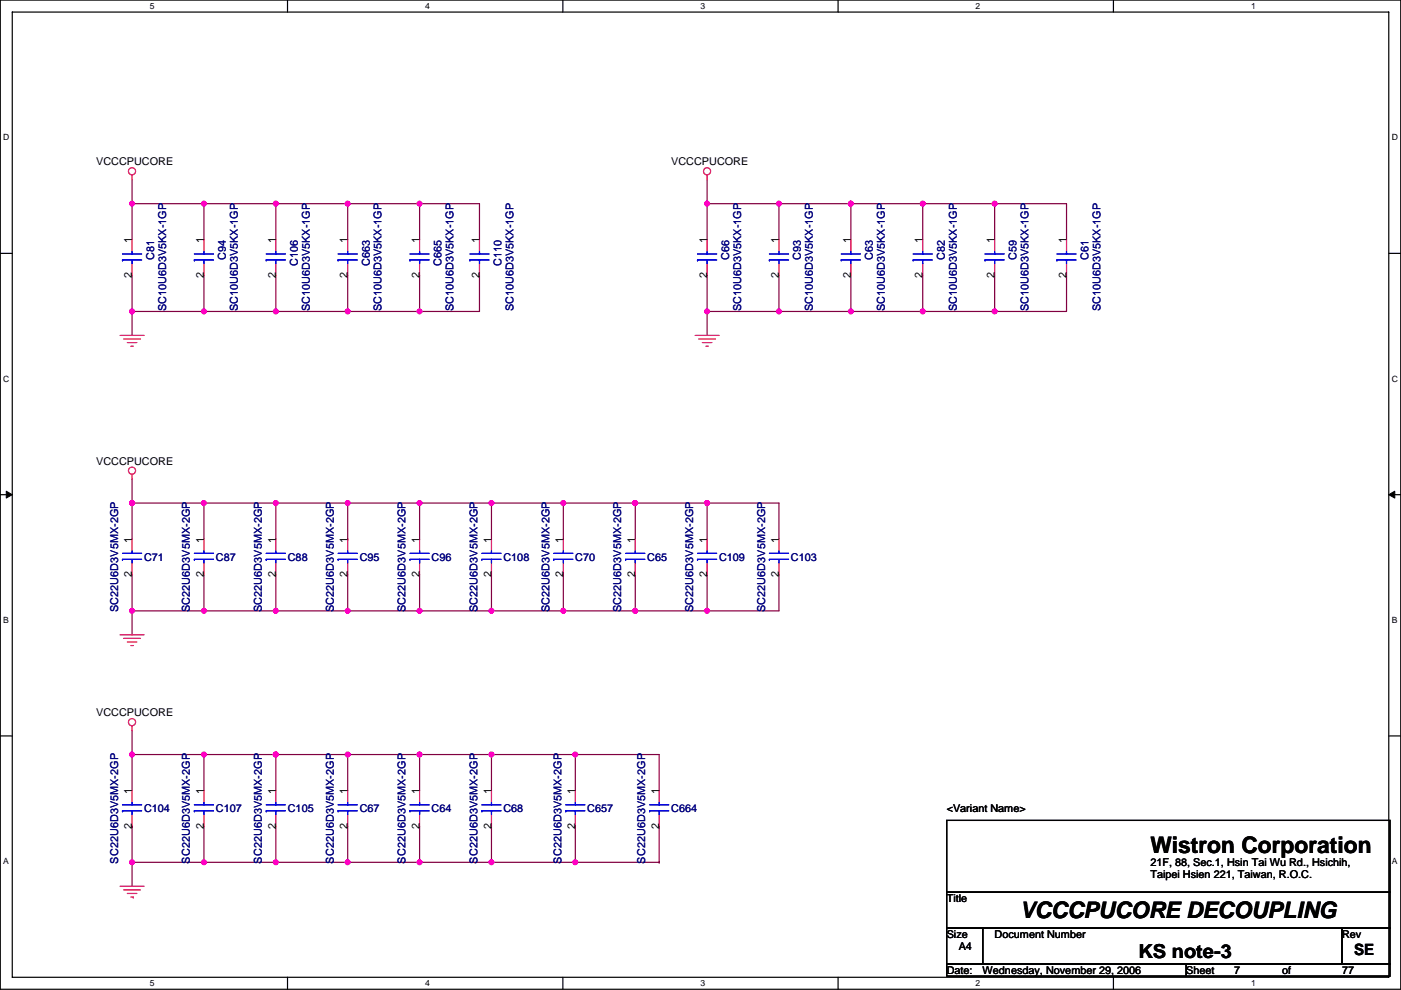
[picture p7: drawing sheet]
<svg xmlns="http://www.w3.org/2000/svg" width="297mm" height="210mm" viewBox="0 0 297 210" stroke-linecap="round" stroke-linejoin="round" font-family="sans-serif">
<path d="M.1 0h296.9v209.8h-296.9zM2.6 2.6h291.8v204.7h-291.8z" fill="none" stroke="#000" stroke-width=".25"/>
<g fill="#fff">
<path d="M31.8 .3h1v2h-1z"/>
<path d="M31.8 207.5h1v2.1h-1z"/>
</g>
<path d="M61 0v2.6M61 207.3v2.5" fill="none" stroke="#000" stroke-width=".25"/>
<g fill="#fff">
<path d="M90.1 .3h1v2h-1z"/>
<path d="M90.1 207.5h1v2.1h-1z"/>
</g>
<path d="M119.3 0v2.6M119.3 207.3v2.5" fill="none" stroke="#000" stroke-width=".25"/>
<g fill="#fff">
<path d="M148.5 .3h1v2h-1z"/>
<path d="M148.5 207.5h1v2.1h-1z"/>
</g>
<path d="M177.7 0v2.6M177.7 207.3v2.5" fill="none" stroke="#000" stroke-width=".25"/>
<g fill="#fff">
<path d="M206.9 .3h1v2h-1z"/>
<path d="M206.9 207.5h1v2.1h-1z"/>
</g>
<path d="M236.1 0v2.6M236.1 207.3v2.5" fill="none" stroke="#000" stroke-width=".25"/>
<g fill="#fff">
<path d="M265.2 .3h1v2h-1z"/>
<path d="M265.2 207.5h1v2.1h-1z"/>
<path d="M.7 28.2h1.3v2h-1.3z"/>
<path d="M295.1 28.2h1.3v2h-1.3z"/>
<path d="M.7 79.3h1.3v2.1h-1.3z"/>
<path d="M295.1 79.3h1.3v2.1h-1.3z"/>
</g>
<path d="M.1 53.7h2.5M294.4 53.7h2.6" fill="none" stroke="#000" stroke-width=".25"/>
<g fill="#fff">
<path d="M.7 130.5h1.2v2h-1.2z"/>
<path d="M295.1 130.5h1.2v2h-1.2z"/>
</g>
<path d="M.1 104.9h2.5M294.4 104.9h2.6" fill="none" stroke="#000" stroke-width=".25"/>
<path d="M1.3 104.2l1.3 .7-1.3 .7zM294.4 104.9l1.3-.7v1.4z" fill="#000" stroke="#000" stroke-width=".21"/>
<g fill="#fff">
<path d="M.7 181.7h1.2v2h-1.2z"/>
<path d="M295.1 181.7h1.2v2h-1.2z"/>
</g>
<path d="M.1 156.1h2.5M294.4 156.1h2.6M200.7 174h94v15.3h-94zM200.7 189.3h94v7.6h-94zM200.7 196.9h7.6v7.6h-7.6zM208.3 196.9h76.2v7.6h-76.2zM284.5 196.9h10.2v7.6h-10.2zM200.7 204.5h50.8v2.5h-50.8zM251.5 204.5h43.2v2.5h-43.2z" fill="none" stroke="#000" stroke-width=".25"/>
<g fill="none" stroke="#800040" stroke-width=".25">
<path d="M28 38.1v5.1M149.9 38.1v5.1M28 43.2h.1M28 43.2h73.7v7.6M28 43.2v7.6M28 58.4v7.7M43.2 43.2h.1M43.2 58.4v7.7M43.2 43.2v7.6M58.5 43.2h.1M58.5 58.4v7.7M58.5 43.2v7.6"/>
<path d="M73.7 58.4v7.7M73.7 43.2v7.6M73.7 43.2h.1M89 43.2v7.6M89 43.2h.1M89 58.4v7.7M101.7 58.4v7.7h-43.2M149.9 43.2v7.6M149.9 43.2h.1M149.9 58.4v7.7M149.9 43.2h15.3M165.2 43.2v7.6"/>
<path d="M165.2 43.2h15.2v7.6M165.2 43.2h.1M165.2 58.4v7.7M180.4 58.4v7.7M180.4 43.2h.1M180.4 43.2h45.7v7.6M195.6 43.2h.1M195.6 58.4v7.7M195.6 43.2v7.6M210.9 43.2h.1M210.9 58.4v7.7M210.9 43.2v7.6"/>
<path d="M226.1 58.4v7.7h-30.5M28 66.1v5M28 66.1h.1M28 66.1h15.2M43.2 66.1h15.3M58.5 66.1h.1M73.7 66.1h.1M89 66.1h.1M149.9 66.1h.1M149.9 66.1v5M149.9 66.1h30.5M165.2 66.1h.1"/>
<path d="M180.4 66.1h15.2M195.6 66.1h.1M210.9 66.1h.1M28 101.6v5.1M28 106.7v7.6M28 106.7h.1M28 106.7h45.7M43.2 106.7h.1M43.2 106.7v7.6M58.5 106.7v7.6M58.5 106.7h.1M73.7 106.7h15.3"/>
<path d="M73.7 114.3h.1M73.7 106.7v7.6M89 106.7v7.6M89 106.7h.1M89 106.7h15.2M104.2 106.7h15.2M104.2 106.7v7.6M119.4 114.3h.1M119.4 106.7h.1M119.4 106.7h30.5M119.4 106.7v7.6M134.7 106.7v7.6"/>
<path d="M134.7 106.7h.1M149.9 106.7h15.3v7.6M149.9 106.7v7.6M28 129.6v5M28 121.9v7.7M28 129.6h.1M28 129.6h15.2M43.2 129.6h15.3M43.2 121.9v7.7M58.5 129.6h.1M58.5 121.9v7.7M58.5 129.6h15.2"/>
<path d="M73.7 121.9v7.7M73.7 129.6h15.3M89 121.9v7.7M89 129.6h.1M89 129.6h15.2M104.2 121.9v7.7M104.2 129.6h15.2M119.4 129.6h.1M119.4 121.9v7.7M134.7 121.9v7.7M134.7 129.6h.1M149.9 129.6h.1"/>
<path d="M149.9 121.9v7.7M165.2 121.9v7.7h-45.8M28 155v5M28 160h.1M28 160h15.2M28 175.3h.1M28 160v7.7M28 175.3v7.6M43.2 160h.1M43.2 175.3v7.6M43.2 160v7.7M43.2 160h30.5"/>
<path d="M58.5 175.3v7.6M58.5 160v7.7M58.5 160h.1M73.7 160h15.3M73.7 175.3v7.6M73.7 160h.1M73.7 160v7.7M89 160h15.2M89 175.3v7.6M89 160h.1M89 160v7.7M104.2 175.3v7.6"/>
<path d="M104.2 160v7.7M104.2 160h17.8M122 160h.1M122 167.7v-7.7h17.8v7.7M122 175.3v7.6h17.8M139.8 175.3v7.6M28 182.9h15.2M28 182.9v5.1M43.2 182.9h.1M43.2 182.9h15.3M58.5 182.9h15.2M73.7 182.9h.1"/>
<path d="M73.7 182.9h48.3M89 182.9h.1M122 182.9h.1M139.8 182.9h.1"/>
</g>
<g fill="#f0f" stroke="#f0f" stroke-width=".25">
<circle cx="43.2" cy="106.7" r=".5"/>
<circle cx="28" cy="43.2" r=".5"/>
<circle cx="210.9" cy="43.2" r=".5"/>
<circle cx="58.5" cy="43.2" r=".5"/>
<circle cx="28" cy="160" r=".5"/>
<circle cx="73.7" cy="129.5" r=".5"/>
<circle cx="58.5" cy="129.5" r=".5"/>
<circle cx="149.9" cy="66" r=".5"/>
<circle cx="58.5" cy="160" r=".5"/>
<circle cx="43.2" cy="160" r=".5"/>
<circle cx="73.7" cy="66" r=".5"/>
<circle cx="149.9" cy="129.5" r=".5"/>
<circle cx="149.9" cy="106.7" r=".5"/>
<circle cx="134.7" cy="106.7" r=".5"/>
<circle cx="195.6" cy="43.2" r=".5"/>
<circle cx="28" cy="182.9" r=".5"/>
<circle cx="180.4" cy="43.2" r=".5"/>
<circle cx="165.1" cy="43.2" r=".5"/>
<circle cx="88.9" cy="66" r=".5"/>
<circle cx="104.2" cy="106.7" r=".5"/>
<circle cx="88.9" cy="106.7" r=".5"/>
<circle cx="119.4" cy="106.7" r=".5"/>
<circle cx="43.2" cy="43.2" r=".5"/>
<circle cx="88.9" cy="43.2" r=".5"/>
<circle cx="58.5" cy="182.9" r=".5"/>
<circle cx="43.2" cy="182.9" r=".5"/>
<circle cx="43.2" cy="129.5" r=".5"/>
<circle cx="28" cy="129.5" r=".5"/>
<circle cx="134.7" cy="129.5" r=".5"/>
<circle cx="119.4" cy="129.5" r=".5"/>
<circle cx="180.4" cy="66" r=".5"/>
<circle cx="165.1" cy="66" r=".5"/>
<circle cx="73.7" cy="106.7" r=".5"/>
<circle cx="210.9" cy="66" r=".5"/>
<circle cx="104.2" cy="129.5" r=".5"/>
<circle cx="88.9" cy="129.5" r=".5"/>
<circle cx="73.7" cy="182.9" r=".5"/>
<circle cx="195.6" cy="66" r=".5"/>
<circle cx="73.7" cy="43.2" r=".5"/>
<circle cx="149.9" cy="43.2" r=".5"/>
<circle cx="88.9" cy="160" r=".5"/>
<circle cx="73.7" cy="160" r=".5"/>
<circle cx="58.5" cy="106.7" r=".5"/>
<circle cx="43.2" cy="66" r=".5"/>
<circle cx="28" cy="66" r=".5"/>
<circle cx="28" cy="106.7" r=".5"/>
<circle cx="58.5" cy="66" r=".5"/>
<circle cx="88.9" cy="182.9" r=".5"/>
<circle cx="104.2" cy="160" r=".5"/>
<circle cx="122" cy="160" r=".5"/>
<circle cx="104.2" cy="182.9" r=".5"/>
<circle cx="122" cy="182.9" r=".5"/>
</g>
<g fill="none" stroke="#f00" stroke-width=".25">
<path d="M28 37.1v1M149.9 37.1v1M28 50.8v2.6M28 55.9v2.5M43.2 50.8v2.6M43.2 55.9v2.5M58.5 50.8v2.6M58.5 55.9v2.5M73.7 50.8v2.6M73.7 55.9v2.5M89 50.8v2.6M89 55.9v2.5"/>
<path d="M101.7 50.8v2.6M101.7 55.9v2.5M149.9 50.8v2.6M149.9 55.9v2.5M165.2 50.8v2.6M165.2 55.9v2.5M180.4 50.8v2.6M180.4 55.9v2.5M195.6 50.8v2.6M195.6 55.9v2.5M210.9 50.8v2.6M210.9 55.9v2.5"/>
<path d="M226.1 50.8v2.6M226.1 55.9v2.5M25.5 71.1h5M26.2 71.9h3.6M27 72.7h2M27.7 73.4h.6M147.4 71.1h5.1M148.1 71.9h3.6M148.9 72.7h2M149.7 73.4h.5M28 100.6v1M28 114.3v2.6"/>
<path d="M28 119.4v2.5M43.2 114.3v2.6M43.2 119.4v2.5M58.5 114.3v2.6M58.5 119.4v2.5M73.7 114.3v2.6M73.7 119.4v2.5M89 114.3v2.6M89 119.4v2.5M104.2 114.3v2.6M104.2 119.4v2.5M119.4 114.3v2.6"/>
<path d="M119.4 119.4v2.5M134.7 114.3v2.6M134.7 119.4v2.5M149.9 114.3v2.6M149.9 119.4v2.5M165.2 114.3v2.6M165.2 119.4v2.5M25.5 134.6h5M26.2 135.4h3.6M27 136.2h2M27.7 136.9h.6M28 153.9v1.1"/>
<path d="M28 167.7v2.5M28 172.7v2.6M43.2 167.7v2.5M43.2 172.7v2.6M58.5 167.7v2.5M58.5 172.7v2.6M73.7 167.7v2.5M73.7 172.7v2.6M89 167.7v2.5M89 172.7v2.6M104.2 167.7v2.5M104.2 172.7v2.6"/>
<path d="M122 167.7v2.5M122 172.7v2.6M139.8 167.7v2.5M139.8 172.7v2.6M25.5 188h5M26.2 188.7h3.6M27 189.5h2M27.7 190.3h.6M28.3 190.3h.1"/>
<circle cx="28" cy="36.3" r=".76"/>
<circle cx="149.9" cy="36.3" r=".76"/>
<circle cx="28" cy="99.8" r=".76"/>
<circle cx="28" cy="153.2" r=".76"/>
</g>
<g fill="none" stroke="#00f" stroke-width=".25">
<path d="M26 53.9h4M26 55.1h.1M26 55.1h4M28 53.4v.5M28 55.1v.8M41.2 53.9h4.1M41.2 55.1h.1M41.2 55.1h4.1M43.2 53.4v.5M43.2 55.1v.8M56.4 53.9h4.1M56.4 55.1h.1"/>
<path d="M56.4 55.1h4.1M58.5 53.4v.5M58.5 55.1v.8M71.7 53.9h4.1M71.7 55.1h.1M71.7 55.1h4.1M73.7 53.4v.5M73.7 55.1v.8M86.9 53.9h4.1M86.9 55.1h.1M86.9 55.1h4.1M89 53.4v.5"/>
<path d="M89 55.1v.8M99.6 53.9h4.1M99.6 55.1h.1M99.6 55.1h4.1M101.7 53.4v.5M101.7 55.1v.8M147.9 53.9h4.1M147.9 55.1h.1M147.9 55.1h4.1M149.9 53.4v.5M149.9 55.1v.8M163.1 53.9h4.1"/>
<path d="M163.1 55.1h.1M163.1 55.1h4.1M165.2 53.4v.5M165.2 55.1v.8M178.4 53.9h4M178.4 55.1h.1M178.4 55.1h4M180.4 53.4v.5M180.4 55.1v.8M193.6 53.9h4.1M193.6 55.1h.1M193.6 55.1h4.1"/>
<path d="M195.6 53.4v.5M195.6 55.1v.8M208.8 53.9h4.1M208.8 55.1h.1M208.8 55.1h4.1M210.9 53.4v.5M210.9 55.1v.8M224.1 53.9h4.1M224.1 55.1h.1M224.1 55.1h4.1M226.1 53.4v.5M226.1 55.1v.8"/>
<path d="M26 117.4h4M26 118.6h.1M26 118.6h4M28 116.9v.5M28 118.6v.8M41.2 117.4h4.1M41.2 118.6h.1M41.2 118.6h4.1M43.2 116.9v.5M43.2 118.6v.8M56.4 117.4h4.1M56.4 118.6h.1"/>
<path d="M56.4 118.6h4.1M58.5 116.9v.5M58.5 118.6v.8M71.7 117.4h4.1M71.7 118.6h.1M71.7 118.6h4.1M73.7 116.9v.5M73.7 118.6v.8M86.9 117.4h4.1M86.9 118.6h.1M86.9 118.6h4.1M89 116.9v.5"/>
<path d="M89 118.6v.8M102.2 117.4h4M102.2 118.6h.1M102.2 118.6h4M104.2 116.9v.5M104.2 118.6v.8M117.4 117.4h4.1M117.4 118.6h.1M117.4 118.6h4.1M119.4 116.9v.5M119.4 118.6v.8M132.6 117.4h4.1"/>
<path d="M132.6 118.6h.1M132.6 118.6h4.1M134.7 116.9v.5M134.7 118.6v.8M147.9 117.4h4.1M147.9 118.6h.1M147.9 118.6h4.1M149.9 116.9v.5M149.9 118.6v.8M163.1 117.4h4.1M163.1 118.6h.1M163.1 118.6h4.1"/>
<path d="M165.2 116.9v.5M165.2 118.6v.8M26 170.7h4M26 172h.1M26 172h4M28 170.2v.5M28 172v.7M41.2 170.7h4.1M41.2 172h.1M41.2 172h4.1M43.2 170.2v.5M43.2 172v.7"/>
<path d="M56.4 170.7h4.1M56.4 172h.1M56.4 172h4.1M58.5 170.2v.5M58.5 172v.7M71.7 170.7h4.1M71.7 172h.1M71.7 172h4.1M73.7 170.2v.5M73.7 172v.7M86.9 170.7h4.1M86.9 172h.1"/>
<path d="M86.9 172h4.1M89 170.2v.5M89 172v.7M102.2 170.7h4M102.2 172h.1M102.2 172h4M104.2 170.2v.5M104.2 172v.7M119.9 170.7h4.1M119.9 172h.1M119.9 172h4.1M122 170.2v.5"/>
<path d="M122 172v.7M137.7 170.7h4.1M137.7 172h.1M137.7 172h4.1M139.8 170.2v.5M139.8 172v.7"/>
</g>
<g font-size="4.8">
<text x="243.9" y="181">Wistron Corporation</text>
<text x="216.2" y="194.7">VCCCPUCORE DECOUPLING</text>
</g>
<text font-size="4.1" x="241.4" y="203.2">KS note-3</text>
<text font-size="3.3" x="287.1" y="202.5">SE</text>
<g font-size="2.3">
<text x="20.4" y="35.1">VCCCPUCORE</text>
<text x="142.3" y="35.1">VCCCPUCORE</text>
<text x="28" y="51.6" transform="rotate(-90 28 51.6)">1</text>
<text x="43.2" y="51.6" transform="rotate(-90 43.2 51.6)">1</text>
<text x="58.5" y="51.6" transform="rotate(-90 58.5 51.6)">1</text>
<text x="73.7" y="51.6" transform="rotate(-90 73.7 51.6)">1</text>
<text x="88.9" y="51.6" transform="rotate(-90 88.9 51.6)">1</text>
<text x="101.6" y="51.6" transform="rotate(-90 101.6 51.6)">1</text>
<text x="149.9" y="51.6" transform="rotate(-90 149.9 51.6)">1</text>
<text x="165.1" y="51.6" transform="rotate(-90 165.1 51.6)">1</text>
<text x="180.4" y="51.6" transform="rotate(-90 180.4 51.6)">1</text>
<text x="195.6" y="51.6" transform="rotate(-90 195.6 51.6)">1</text>
<text x="210.9" y="51.6" transform="rotate(-90 210.9 51.6)">1</text>
<text x="226.1" y="51.6" transform="rotate(-90 226.1 51.6)">1</text>
<text x="28" y="59" transform="rotate(-90 28 59)">2</text>
<text x="43.2" y="59" transform="rotate(-90 43.2 59)">2</text>
<text x="58.5" y="59" transform="rotate(-90 58.5 59)">2</text>
<text x="73.7" y="59" transform="rotate(-90 73.7 59)">2</text>
<text x="88.9" y="59" transform="rotate(-90 88.9 59)">2</text>
<text x="101.6" y="59" transform="rotate(-90 101.6 59)">2</text>
<text x="149.9" y="59" transform="rotate(-90 149.9 59)">2</text>
<text x="165.1" y="59" transform="rotate(-90 165.1 59)">2</text>
<text x="180.4" y="59" transform="rotate(-90 180.4 59)">2</text>
<text x="195.6" y="59" transform="rotate(-90 195.6 59)">2</text>
<text x="210.9" y="59" transform="rotate(-90 210.9 59)">2</text>
<text x="226.1" y="59" transform="rotate(-90 226.1 59)">2</text>
<text x="20.4" y="98.6">VCCCPUCORE</text>
<text x="28" y="115.1" transform="rotate(-90 28 115.1)">1</text>
<text x="43.2" y="115.1" transform="rotate(-90 43.2 115.1)">1</text>
<text x="58.5" y="115.1" transform="rotate(-90 58.5 115.1)">1</text>
<text x="73.7" y="115.1" transform="rotate(-90 73.7 115.1)">1</text>
<text x="88.9" y="115.1" transform="rotate(-90 88.9 115.1)">1</text>
<text x="104.2" y="115.1" transform="rotate(-90 104.2 115.1)">1</text>
<text x="119.4" y="115.1" transform="rotate(-90 119.4 115.1)">1</text>
<text x="134.7" y="115.1" transform="rotate(-90 134.7 115.1)">1</text>
<text x="149.9" y="115.1" transform="rotate(-90 149.9 115.1)">1</text>
<text x="165.1" y="115.1" transform="rotate(-90 165.1 115.1)">1</text>
<text x="28" y="122.5" transform="rotate(-90 28 122.5)">2</text>
<text x="43.2" y="122.5" transform="rotate(-90 43.2 122.5)">2</text>
<text x="58.5" y="122.5" transform="rotate(-90 58.5 122.5)">2</text>
<text x="73.7" y="122.5" transform="rotate(-90 73.7 122.5)">2</text>
<text x="88.9" y="122.5" transform="rotate(-90 88.9 122.5)">2</text>
<text x="104.2" y="122.5" transform="rotate(-90 104.2 122.5)">2</text>
<text x="119.4" y="122.5" transform="rotate(-90 119.4 122.5)">2</text>
<text x="134.7" y="122.5" transform="rotate(-90 134.7 122.5)">2</text>
<text x="149.9" y="122.5" transform="rotate(-90 149.9 122.5)">2</text>
<text x="165.1" y="122.5" transform="rotate(-90 165.1 122.5)">2</text>
<text x="20.4" y="151.9">VCCCPUCORE</text>
<text x="28" y="168.4" transform="rotate(-90 28 168.4)">1</text>
<text x="43.2" y="168.4" transform="rotate(-90 43.2 168.4)">1</text>
<text x="58.5" y="168.4" transform="rotate(-90 58.5 168.4)">1</text>
<text x="73.7" y="168.4" transform="rotate(-90 73.7 168.4)">1</text>
<text x="88.9" y="168.4" transform="rotate(-90 88.9 168.4)">1</text>
<text x="104.2" y="168.4" transform="rotate(-90 104.2 168.4)">1</text>
<text x="122" y="168.4" transform="rotate(-90 122 168.4)">1</text>
<text x="139.7" y="168.4" transform="rotate(-90 139.7 168.4)">1</text>
<text x="200.7" y="172.3">&lt;Variant Name&gt;</text>
<text x="28" y="175.8" transform="rotate(-90 28 175.8)">2</text>
<text x="43.2" y="175.8" transform="rotate(-90 43.2 175.8)">2</text>
<text x="58.5" y="175.8" transform="rotate(-90 58.5 175.8)">2</text>
<text x="73.7" y="175.8" transform="rotate(-90 73.7 175.8)">2</text>
<text x="88.9" y="175.8" transform="rotate(-90 88.9 175.8)">2</text>
<text x="104.2" y="175.8" transform="rotate(-90 104.2 175.8)">2</text>
<text x="122" y="175.8" transform="rotate(-90 122 175.8)">2</text>
<text x="139.7" y="175.8" transform="rotate(-90 139.7 175.8)">2</text>
<text x="243.9" y="183.7">21F, 88, Sec.1, Hsin Tai Wu Rd., Hsichih,</text>
<text x="200.7" y="191.3">Title</text>
<text x="243.9" y="186.3">Taipei Hsien 221, Taiwan, R.O.C.</text>
<text x="200.7" y="198.9">Size</text>
<text x="203.3" y="201.5">A4</text>
<text x="210.9" y="198.9">Document Number</text>
<text x="284.5" y="198.9">Rev</text>
<text x="200.7" y="206.5">Date:</text>
<text x="208.3" y="206.5">Wednesday, November 29, 2006</text>
<text x="251.5" y="206.5">Sheet</text>
<text x="261.7" y="206.5">7</text>
<text x="271.8" y="206.5">of</text>
<text x="284.5" y="206.5">77</text>
</g>
<g font-size="2.3" fill="#000080">
<text x="32.7" y="55.1" transform="rotate(-90 32.7 55.1)">C81</text>
<text x="47.9" y="55.1" transform="rotate(-90 47.9 55.1)">C94</text>
<text x="63.1" y="56.4" transform="rotate(-90 63.1 56.4)">C106</text>
<text x="78.4" y="56.4" transform="rotate(-90 78.4 56.4)">C663</text>
<text x="93.6" y="56.4" transform="rotate(-90 93.6 56.4)">C665</text>
<text x="106.3" y="56.4" transform="rotate(-90 106.3 56.4)">C110</text>
<text x="154.6" y="55.1" transform="rotate(-90 154.6 55.1)">C66</text>
<text x="169.8" y="55.1" transform="rotate(-90 169.8 55.1)">C93</text>
<text x="185.1" y="55.1" transform="rotate(-90 185.1 55.1)">C63</text>
<text x="200.3" y="55.1" transform="rotate(-90 200.3 55.1)">C82</text>
<text x="215.5" y="55.1" transform="rotate(-90 215.5 55.1)">C59</text>
<text x="230.8" y="55.1" transform="rotate(-90 230.8 55.1)">C61</text>
<text x="35.2" y="66.1" transform="rotate(-90 35.2 66.1)">SC10U6D3V5KX-1GP</text>
<text x="50.4" y="66.1" transform="rotate(-90 50.4 66.1)">SC10U6D3V5KX-1GP</text>
<text x="65.7" y="66.1" transform="rotate(-90 65.7 66.1)">SC10U6D3V5KX-1GP</text>
<text x="80.9" y="66.1" transform="rotate(-90 80.9 66.1)">SC10U6D3V5KX-1GP</text>
<text x="96.2" y="66.1" transform="rotate(-90 96.2 66.1)">SC10U6D3V5KX-1GP</text>
<text x="108.9" y="66.1" transform="rotate(-90 108.9 66.1)">SC10U6D3V5KX-1GP</text>
<text x="157.1" y="66.1" transform="rotate(-90 157.1 66.1)">SC10U6D3V5KX-1GP</text>
<text x="172.4" y="66.1" transform="rotate(-90 172.4 66.1)">SC10U6D3V5KX-1GP</text>
<text x="187.6" y="66.1" transform="rotate(-90 187.6 66.1)">SC10U6D3V5KX-1GP</text>
<text x="202.8" y="66.1" transform="rotate(-90 202.8 66.1)">SC10U6D3V5KX-1GP</text>
<text x="218.1" y="66.1" transform="rotate(-90 218.1 66.1)">SC10U6D3V5KX-1GP</text>
<text x="233.3" y="66.1" transform="rotate(-90 233.3 66.1)">SC10U6D3V5KX-1GP</text>
<text x="30.5" y="118.9">C71</text>
<text x="45.8" y="118.9">C87</text>
<text x="61" y="118.9">C88</text>
<text x="76.3" y="118.9">C95</text>
<text x="91.5" y="118.9">C96</text>
<text x="106.7" y="118.9">C108</text>
<text x="122" y="118.9">C70</text>
<text x="137.2" y="118.9">C65</text>
<text x="152.5" y="118.9">C109</text>
<text x="167.7" y="118.9">C103</text>
<text x="25" y="129.8" transform="rotate(-90 25 129.8)">SC22U6D3V5MX-2GP</text>
<text x="40.3" y="129.8" transform="rotate(-90 40.3 129.8)">SC22U6D3V5MX-2GP</text>
<text x="55.5" y="129.8" transform="rotate(-90 55.5 129.8)">SC22U6D3V5MX-2GP</text>
<text x="70.8" y="129.8" transform="rotate(-90 70.8 129.8)">SC22U6D3V5MX-2GP</text>
<text x="86" y="129.8" transform="rotate(-90 86 129.8)">SC22U6D3V5MX-2GP</text>
<text x="101.2" y="129.8" transform="rotate(-90 101.2 129.8)">SC22U6D3V5MX-2GP</text>
<text x="116.5" y="129.8" transform="rotate(-90 116.5 129.8)">SC22U6D3V5MX-2GP</text>
<text x="131.7" y="129.8" transform="rotate(-90 131.7 129.8)">SC22U6D3V5MX-2GP</text>
<text x="147" y="129.8" transform="rotate(-90 147 129.8)">SC22U6D3V5MX-2GP</text>
<text x="162.2" y="129.8" transform="rotate(-90 162.2 129.8)">SC22U6D3V5MX-2GP</text>
<text x="30.5" y="172.3">C104</text>
<text x="45.8" y="172.3">C107</text>
<text x="61" y="172.3">C105</text>
<text x="76.3" y="172.3">C67</text>
<text x="91.5" y="172.3">C64</text>
<text x="106.7" y="172.3">C68</text>
<text x="124.5" y="172.3">C657</text>
<text x="142.3" y="172.3">C664</text>
<text x="25" y="183.2" transform="rotate(-90 25 183.2)">SC22U6D3V5MX-2GP</text>
<text x="40.3" y="183.2" transform="rotate(-90 40.3 183.2)">SC22U6D3V5MX-2GP</text>
<text x="55.5" y="183.2" transform="rotate(-90 55.5 183.2)">SC22U6D3V5MX-2GP</text>
<text x="70.8" y="183.2" transform="rotate(-90 70.8 183.2)">SC22U6D3V5MX-2GP</text>
<text x="86" y="183.2" transform="rotate(-90 86 183.2)">SC22U6D3V5MX-2GP</text>
<text x="101.2" y="183.2" transform="rotate(-90 101.2 183.2)">SC22U6D3V5MX-2GP</text>
<text x="119" y="183.2" transform="rotate(-90 119 183.2)">SC22U6D3V5MX-2GP</text>
<text x="136.8" y="183.2" transform="rotate(-90 136.8 183.2)">SC22U6D3V5MX-2GP</text>
</g>
<g font-size="1.8">
<text x="31.8" y="1.9">5</text>
<text x="90.1" y="1.9">4</text>
<text x="148.5" y="1.9">3</text>
<text x="206.9" y="1.9">2</text>
<text x="265.2" y="1.9">1</text>
<text x=".7" y="29.8">D</text>
<text x="295.1" y="29.8">D</text>
<text x=".7" y="81">C</text>
<text x="295.1" y="81">C</text>
<text x=".7" y="132.1">B</text>
<text x="295.1" y="132.1">B</text>
<text x=".7" y="183.3">A</text>
<text x="295.1" y="183.3">A</text>
<text x="31.8" y="209.2">5</text>
<text x="90.1" y="209.2">4</text>
<text x="148.5" y="209.2">3</text>
<text x="206.9" y="209.2">2</text>
<text x="265.2" y="209.2">1</text>
</g>
</svg>
